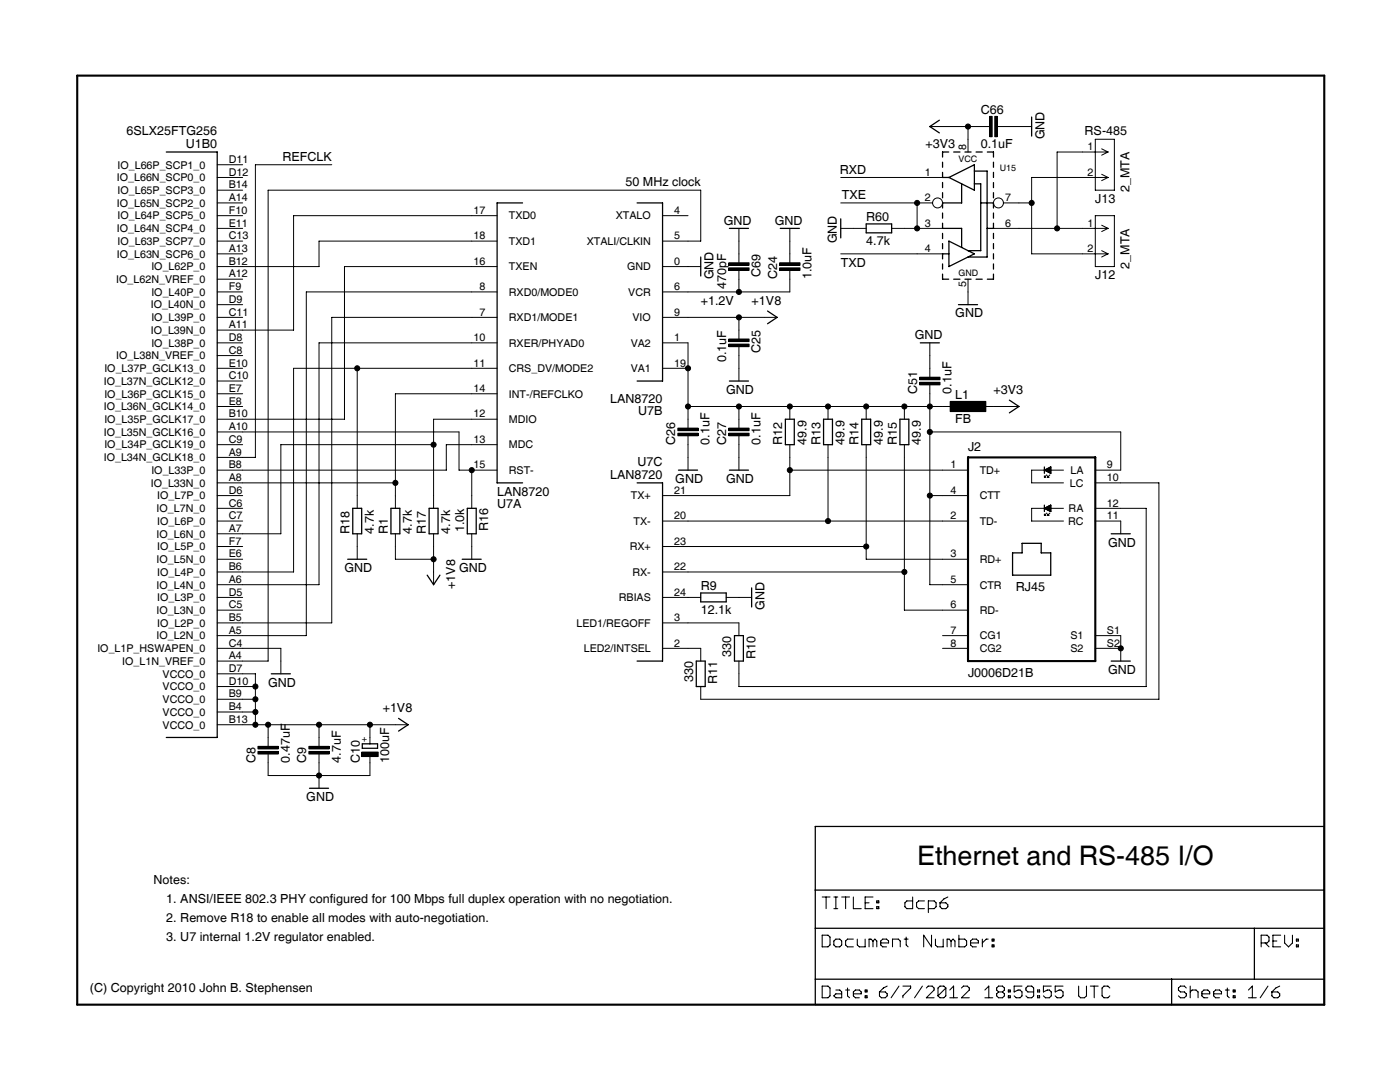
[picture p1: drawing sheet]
<svg xmlns="http://www.w3.org/2000/svg" width="279mm" height="216mm" viewBox="0 0 279 216" stroke-linecap="round" stroke-linejoin="round" font-family="sans-serif">
<path d="M15.4 15.1h248.9v185.4h-248.9zM193.2 91.3h25.4v40.6h-25.4z" fill="none" stroke="#000" stroke-width=".42"/>
<g fill="none" stroke="#000" stroke-width=".25">
<path d="M33.2 30.3h10.1v116.9h-10.1M187.5 24l-1.9 1.3 1.9 1.2M188.1 34.4v1h1.3M188.1 32.4v1M188.1 36.4v1M188.1 38.4v1.1M189.3 30.3h-1.2v1M189.4 35.4l5.1-2.5v5.1zM190.3 30.3h1.3M191.9 36.7v3.8h-3.8M192.6 30.3h1.2M194.5 36.7h1.2v13.3h-2.5"/>
<path d="M194.5 34.1h2.5v17.2h-3.8M194.8 30.3h1.2M197 30.3h1.3v1M198.3 32.4v1M198.3 34.4v1M198.3 36.4v1M198.3 38.4v1.1M205.9 23.3v3.9M104.3 40.5h-5.1v55.9h5.1M127.1 40.5h5.1v35.5h-5.1M139.8 51.3v3.8M145.6 45.6h3.8"/>
<path d="M155.7 45.6h3.8M167.8 43.7v3.8M172.9 44.7h5v1.8h-5zM188.1 44.5v1.1h3.8v3.8M188.1 40.5v1M188.1 42.5v1M188.1 46.6v1M188.1 48.6v1M188.1 52.7v1M188.1 54.7v1h1.2M189.4 48.1l5.1 2.6-5.1 2.5zM189.4 50.7h-1.3v1"/>
<path d="M190.3 55.7h1.3M192.6 55.7h1.2M194.8 55.7h1.2M195.7 40.5h2.6M198.3 44.5v1.1h-1.3M198.3 54.7v1h-1.3M198.3 40.5v1M198.3 42.5v1M198.3 46.6v1M198.3 48.6v1M198.3 50.6v1.1M198.3 52.7v1"/>
<path d="M145.6 76h3.8M153.2 62.1l1.9 1.2-1.9 1.3M183.7 68.4h3.8M191.3 60.8h3.8M201.4 79.8l1.9 1.3-1.9 1.3M127.1 96.4h5.1v35.5h-5.1M135.4 93.8h3.8M145.6 93.8h3.8M156.7 83.7h1.8v5h-1.8zM164.4 83.7h1.7v5h-1.7zM172 83.7h1.8v5h-1.8zM179.6 83.7h1.8v5h-1.8z"/>
<path d="M208.4 93.8l1.3-.6v1.2zM208.4 93.2v1.2M69.4 111.6h3.8M70.4 101.4h1.8v5.1h-1.8zM78 101.4h1.8v5.1h-1.8zM85.3 114.8l1.2 1.9 1.3-1.9M85.6 101.4h1.8v5.1h-1.8zM92.2 111.6h3.8M93.3 101.4h1.7v5.1h-1.7zM139.8 118.3h5.1v1.8h-5.1zM150 117.3v3.8M204 108.4h3.8v1.9h1.9v4.5h-7.6v-4.5h1.9z"/>
<path d="M208.4 101.4l1.3-.6v1.3zM208.4 100.8v1.3M221.8 106.5h3.8M54.1 134.5h3.9M139 131.9h1.7v5.1h-1.7zM146.6 126.8h1.8v5.1h-1.8zM221.8 131.9h3.8M61.8 157.3h3.8M72.3 148.4h3.1v.9h-3.1zM79.5 143.3l1.9 1.3-1.9 1.3M162.7 164.9h101.6v35.6h-101.6zM162.7 177.6h101.6"/>
<path d="M162.7 185.2h101.6M162.7 195.4h101.6M233.8 195.4v5.1M250.3 185.2v10.2"/>
</g>
<g fill="none" stroke="#000" stroke-width=".21">
<path d="M164.1 179h1.6M164.9 179v2.3M166.4 179h.8M166.8 179v2.3M168 179h1.5M168.8 179v2.3M170.3 179v2.3h1.6M174.2 179h-1.5v2.3h1.5M175 179.8h.4v.3h-.4zM182.1 179v2.3h-1.1l-.4-.4v-.8l.4-.3h1.1M184.5 179.8h-1.2l-.4 .3v.8l.4 .4h1.2M189.2 179l-.8 .4-.8 .7"/>
<path d="M164.1 186.6h1.1l.5 .4v1.6l-.5 .3h-1.1zM164.1 196.8h1.1l.5 .3v1.6l-.5 .4h-1.1zM166.4 187.8l.4-.4h.8l.4 .4v.8l-.4 .3h-.8l-.4-.3zM166.4 181.3h.8M166.8 197.5h.8l.4 .4v1.2h-1.2l-.4-.4 .4-.4h1.2M168.8 197.5h.7M169.1 197.1v1.6l.4 .4M170.3 198.3h1.6v-.4l-.4-.4h-.8l-.4 .4v.8l.4 .4h.8M170.3 187.4h-1.2l-.3 .4v.8l.3 .3h1.2M171.1 187.4v1.2l.4 .3h1.2v-1.5M172.7 198.7h.3v.4h-.3zM172.7 197.5h.3v.4h-.3z"/>
<path d="M172.7 180.1h.7M174.2 187.8l-.4-.4h-.4v1.5M174.2 187.8l.4-.4 .4 .4v1.1M174.2 187.8v1.1M175 180.9h.4v.4h-.4zM175.5 197.9h1.2l.4 .4v.4l-.4 .4h-.8l-.4-.4zM175.8 188.2h1.5v-.4l-.4-.4h-.7l-.4 .4v.8l.4 .3h.7M177.1 196.8l-.8 .3-.8 .8M178.1 188.9v-1.5h1.2l.4 .4v1.1M179.4 196.8l-1.6 2.3M180.2 196.8h1.5v.3l-1.5 1.6v.4M180.4 187.4h.8"/>
<path d="M180.8 187v1.6l.4 .3M184.1 196.8l-1.6 2.3M184.9 197.1l.4-.3h.7l.4 .3v.4l-1.5 1.6h1.5M185.3 181.3h1.1l.4-.4v-.8l-.4-.3h-1.1v2.3M185.9 186.6v2.3l-1.6-2.3v2.3M186.7 187.4v1.2l.4 .3h1.1v-1.5M187.6 180.1h1.2l.4 .5v.3l-.4 .4h-.8l-.4-.4zM188.8 197.1v1.6l-.4 .4h-.8l-.4-.4M188.8 197.1l-.4-.3h-.8l-.4 .3v1.6M188.8 197.1l-1.6 1.6M189.5 199.1h1.6M189.5 197.5l.8-.7v2.3"/>
<path d="M189.8 187.8l-.4-.4h-.4v1.5M189.8 187.8v1.1M189.8 187.8l.4-.4 .4 .4v1.1M191.4 186.6v2.3h1.1l.4-.3v-.8l-.4-.4h-1.1M191.9 197.1l.4-.3h.7l.4 .3v.4l-1.5 1.6h1.5M193.7 188.2h1.6v-.4l-.4-.4h-.8l-.4 .4v.8l.4 .3h.8M196 187.4v1.5M196.6 199.1h1.5M196.6 197.5l.7-.7v2.3M197.2 187.4h-.4l-.8 .8M198 188.6h.4v.3h-.4zM198 187.4h.4v.4h-.4z"/>
<path d="M199.3 197.9l-.4 .4v.4l.4 .4h.8l.3-.4v-.4l-.3-.4M199.3 197.9l-.4-.4v-.4l.4-.3h.8l.3 .3v.4l-.3 .4M199.3 197.9h.8M201.2 198.7h.4v.4h-.4zM201.2 197.5h.4v.4h-.4zM204 196.8h-1.6v1.1l.8-.4h.4l.4 .4v.8l-.4 .4h-.8l-.4-.4M206.3 197.9h-1.2l-.4-.4v-.4l.4-.3h.8l.4 .3v1.6l-.4 .4h-.8l-.4-.4M207.1 198.7h.4v.4h-.4zM207.1 197.5h.4v.4h-.4zM209.8 196.8h-1.6v1.1l.8-.4h.4l.4 .4v.8l-.4 .4h-.8l-.4-.4M212.2 196.8h-1.6v1.1l.8-.4h.4l.4 .4v.8l-.4 .4h-.8l-.4-.4M215.3 196.8v1.9l.3 .4h.8l.4-.4v-1.9"/>
<path d="M217.6 196.8h1.6M218.4 196.8v2.3M221.5 197.1l-.4-.3h-.8l-.4 .3v1.6l.4 .4h.8l.4-.4M236.7 197.1l-.3-.3h-.8l-.4 .3v.4l.4 .4h.8l.3 .4v.4l-.3 .4h-.8l-.4-.4M237.5 197.9l.4-.4h.8l.4 .4v1.2M237.5 196.8v2.3M239.9 198.3h1.5v-.4l-.4-.4h-.7l-.4 .4v.8l.4 .4h.7M242.2 198.3h1.6v-.4l-.4-.4h-.8l-.4 .4v.8l.4 .4h.8M244.5 197.5h.8M244.9 197.1v1.6l.4 .4M246.1 198.7h.4v.4h-.4zM246.1 197.5h.4v.4h-.4z"/>
<path d="M249.2 199.1h1.5M249.2 197.5l.7-.7v2.3M251.7 188.2h1.2l.4-.4v-.8l-.4-.4h-1.2v2.3M252.5 188.2l.8 .7M253 196.8l-1.5 2.3M253.8 197.9h1.2l.4 .4v.4l-.4 .4h-.8l-.4-.4zM254 187.8h.8M255.4 196.8l-.8 .3-.8 .8M255.6 186.6h-1.6v2.3h1.6M256.4 186.6v1.6l.8 .7 .7-.7v-1.6M258.7 188.6h.4v.3h-.4zM258.7 187.4h.4v.4h-.4z"/>
</g>
<g fill="none" stroke="#000" stroke-width=".2">
<path d="M43.3 38h5.1M43.3 35.4h5.1M43.3 32.9h5.1M66.2 32.9h-15.2v58.4h-7.7M167.8 35.4h20.3M185.6 25.3h11.9M193.2 25.3v5M197.5 23.2h.5v4.1h-.5zM198.5 23.2h.5v4.1h-.5zM199 25.3h6.9M218.6 27.8h3.8v10.2h-3.8zM219.9 29.7l1.2 .6"/>
<path d="M219.9 34.8l1.2 .6M221.1 35.4h-15.2v15.3h15.2M221.1 30.3h-10.1v15.3M221.1 30.3l-1.2 .7M221.1 35.4l-1.2 .6M43.3 58.3h5.1M43.3 55.7h5.1M43.3 50.7h5.1M43.3 48.1h5.1M43.3 45.6h5.1M43.3 43h5.1M43.3 40.5h5.1"/>
<path d="M99.2 58.3h-38.1v68.5h-17.8M99.2 53.2h-30.5v30.5h-25.4M99.2 43h-40.6v22.9h-15.3M99.2 48.1h-35.5v5.1h-20.4M132.2 48.1h7.6v-10.1h-86.3v93.9h-10.2M132.2 53.2h7.6M132.2 43h5.1M145.4 53.4h4.1v.6h-4.1zM145.4 52.4h4.1v.5h-4.1zM147.5 45.6v6.8M147.5 54v4.3M155.6 52.4h4.1v.5h-4.1z"/>
<path d="M155.6 53.4h4.1v.6h-4.1zM157.6 54v4.3h-25.4M157.6 45.6v6.8M167.8 50.7h20.3M167.8 45.6h5.1M167.8 40.5h18.3M177.9 45.6h10.2M183 40.5v5.1M193.2 55.7v5.1M198.3 45.6h22.8M200.2 40.5h5.7M218.6 43h3.8v10.2h-3.8z"/>
<path d="M219.9 44.9l1.2 .7M219.9 50l1.2 .7M221.1 45.6l-1.2 .6M221.1 50.7l-1.2 .6M43.3 78.6h5.1M43.3 76h5.1M43.3 73.5h5.1M43.3 71h5.1M43.3 68.4h5.1M43.3 63.3h5.1M43.3 60.8h5.1M71.3 73.5v27.9"/>
<path d="M99.2 78.6h-20.3v22.8M99.2 63.3h-33v61h-22.9M99.2 68.4h-35.5v48.3h-20.4M99.2 73.5h-40.6v40.6h-15.3M132.2 73.5h5.1M132.2 68.4h5.1v17M132.2 63.3h22.9M145.4 68.7h4.1v.5h-4.1zM145.4 67.6h4.1v.6h-4.1zM147.5 63.3v4.3M147.5 69.2v6.8M183.5 75.3h4.1v.5h-4.1z"/>
<path d="M183.5 76.3h4.1v.5h-4.1zM185.6 76.8v39.9h7.6M185.6 68.4v6.9M43.3 98.9h5.1M43.3 96.4h35.6M43.3 86.2h48.3v7.6h7.6M43.3 88.7h5.1M43.3 81.1h5.1M86.5 88.7h-30.5v17.8h-12.7M94.1 93.8v7.6M99.2 83.7h-12.7v17.7M99.2 88.7h-10.1v5.1h-45.8"/>
<path d="M135.3 85.4h4v.5h-4zM135.3 86.4h4v.6h-4zM137.3 81.1h53.3M137.3 87v6.8M145.4 85.4h4.1v.5h-4.1zM145.4 86.4h4.1v.6h-4.1zM147.5 81.1v4.3M147.5 87v6.8M157.6 88.7v10.2h-25.4M157.6 93.8h35.6M157.6 81.1v2.6M165.2 81.1v2.6"/>
<path d="M165.2 88.7v15.3M172.9 88.7v22.9h20.3M172.9 81.1v2.6M180.5 88.7v33.1h12.7M180.5 81.1v2.6M185.6 98.9h7.6M185.6 86.2h38.1v7.6h-5.1M189.6 80.1h7.1v2h-7.1zM195.7 81.1h7.6M208.4 93.8h-2.5v2.6h6.3M208.4 95.2h.3M208.4 94.9v.3"/>
<path d="M208.6 93.8l1.1-.6v1.2zM208.6 93.8h1.1M208.7 93.9h1M208.9 93.6h.8M208.9 94h.8M208.9 94.8l-.5 .4M209.1 95.2h.3M209.1 94.9v.3M209.1 93.5h.6M209.1 94.1h.6M209.3 93.4h.4M209.3 94.2h.4"/>
<path d="M209.5 93.3h.2M209.5 94.8l-.4 .4M209.5 94.4h.2M209.7 93.8h2.5M218.6 96.4h12.7v43.1h-91.5v-2.5M43.3 119.2h5.1M43.3 111.6h5.1M43.3 109.1h5.1M43.3 104h5.1M43.3 101.4h5.1M71.3 106.5v5.1M78.9 106.5v5.1h7.6"/>
<path d="M86.5 106.5v10.2M94.1 106.5v5.1M132.2 104h61M132.2 119.2h7.6M132.2 114.1h48.3M132.2 109.1h40.7M144.9 119.2h5.1M208.4 101.4h-2.5v2.6h6.3M208.4 101.4l1.3-.6v1.3zM208.4 102.6v.2M208.4 102.8h.3M208.5 101.5h1.2"/>
<path d="M208.6 101.4h1.1M208.8 101.6h.9M208.8 101.2h.9M208.9 102.4l-.5 .4M209 101.7h.7M209.1 101.1h.6M209.1 102.6v.2M209.1 102.8h.3M209.2 101.8h.5M209.3 101h.4M209.5 102h.2M209.5 100.9h.2"/>
<path d="M209.5 102.4l-.4 .4M209.7 101.4h2.5M218.6 101.4h10.1v35.6h-81.2v-5.1M218.6 104h5.1v2.5M43.3 134.5h7.7v10.1M43.3 139.5h7.7M43.3 137h7.7M43.3 129.4h12.7v5.1M43.3 121.8h5.1M132.2 129.4h7.6v2.5M132.2 124.3h15.3v2.5M188.1 129.4h5.1"/>
<path d="M188.1 126.8h5.1M218.6 129.4h5.1M218.6 126.8h5.1v5.1M43.3 144.6h7.7M43.3 142.1h7.7M51 144.6h22.8M51.5 148.9h4v.5h-4zM51.5 149.9h4v.6h-4zM53.5 144.6v4.3M53.5 150.5v4.2h20.3v-3.7M61.6 148.9h4.1v.5h-4.1zM61.6 149.9h4.1v.6h-4.1z"/>
<path d="M63.7 144.6v4.3M63.7 150.5v6.8M72.2 150.1h3.3v.9h-3.3zM73.8 144.6h7.6M73.8 144.6v3.8"/>
<circle cx="193.2" cy="25.3" r=".51"/>
<circle cx="147.5" cy="58.3" r=".51"/>
<circle cx="183" cy="40.5" r=".51"/>
<circle cx="183" cy="45.6" r=".51"/>
<circle cx="187.1" cy="40.5" r="1"/>
<circle cx="199.3" cy="40.5" r="1"/>
<circle cx="205.9" cy="40.5" r=".51"/>
<circle cx="211" cy="45.6" r=".51"/>
<circle cx="71.3" cy="73.5" r=".51"/>
<circle cx="137.3" cy="73.5" r=".51"/>
<circle cx="147.5" cy="63.3" r=".51"/>
<circle cx="78.9" cy="96.4" r=".51"/>
<circle cx="86.5" cy="88.7" r=".51"/>
<circle cx="94.2" cy="93.8" r=".51"/>
<circle cx="137.3" cy="81.1" r=".51"/>
<circle cx="147.5" cy="81.1" r=".51"/>
<circle cx="157.6" cy="81.1" r=".51"/>
<circle cx="157.6" cy="93.8" r=".51"/>
<circle cx="165.2" cy="81.1" r=".51"/>
<circle cx="172.9" cy="81.1" r=".51"/>
<circle cx="180.5" cy="81.1" r=".51"/>
<circle cx="185.6" cy="98.9" r=".51"/>
<circle cx="185.6" cy="81.1" r=".51"/>
<circle cx="185.6" cy="86.2" r=".51"/>
<circle cx="86.5" cy="111.6" r=".51"/>
<circle cx="165.2" cy="104" r=".51"/>
<circle cx="172.9" cy="109.1" r=".51"/>
<circle cx="180.5" cy="114.1" r=".51"/>
<circle cx="51" cy="139.5" r=".51"/>
<circle cx="51" cy="137" r=".51"/>
<circle cx="223.7" cy="129.4" r=".51"/>
<circle cx="51" cy="142.1" r=".51"/>
<circle cx="51" cy="144.6" r=".51"/>
<circle cx="53.5" cy="144.6" r=".51"/>
<circle cx="63.7" cy="154.7" r=".51"/>
<circle cx="63.7" cy="144.6" r=".51"/>
<circle cx="73.8" cy="144.6" r=".51"/>
</g>
<g fill="#000">
<path d="M197.5 23.2h.5v4.1h-.5zM198.5 23.2h.5v4.1h-.5zM145.4 53.4h4.1v.6h-4.1zM145.4 52.4h4.1v.5h-4.1zM155.6 52.4h4.1v.5h-4.1zM155.6 53.4h4.1v.6h-4.1zM145.4 68.7h4.1v.5h-4.1zM145.4 67.6h4.1v.6h-4.1zM183.5 75.3h4.1v.5h-4.1zM183.5 76.3h4.1v.5h-4.1zM135.3 85.4h4v.5h-4zM135.3 86.4h4v.6h-4z"/>
<path d="M145.4 85.4h4.1v.5h-4.1zM145.4 86.4h4.1v.6h-4.1zM189.6 80.1h7.1v2h-7.1zM51.5 148.9h4v.5h-4zM51.5 149.9h4v.6h-4zM61.6 148.9h4.1v.5h-4.1zM61.6 149.9h4.1v.6h-4.1zM72.2 150.1h3.3v.9h-3.3z"/>
</g>
<g fill="#000">
<circle cx="193.2" cy="25.3" r=".51"/>
<circle cx="147.5" cy="58.3" r=".51"/>
<circle cx="183" cy="40.5" r=".51"/>
<circle cx="183" cy="45.6" r=".51"/>
<circle cx="205.9" cy="40.5" r=".51"/>
<circle cx="211" cy="45.6" r=".51"/>
<circle cx="71.3" cy="73.5" r=".51"/>
<circle cx="137.3" cy="73.5" r=".51"/>
<circle cx="147.5" cy="63.3" r=".51"/>
<circle cx="78.9" cy="96.4" r=".51"/>
<circle cx="86.5" cy="88.7" r=".51"/>
<circle cx="94.2" cy="93.8" r=".51"/>
<circle cx="137.3" cy="81.1" r=".51"/>
<circle cx="147.5" cy="81.1" r=".51"/>
<circle cx="157.6" cy="81.1" r=".51"/>
<circle cx="157.6" cy="93.8" r=".51"/>
<circle cx="165.2" cy="81.1" r=".51"/>
<circle cx="172.9" cy="81.1" r=".51"/>
<circle cx="180.5" cy="81.1" r=".51"/>
<circle cx="185.6" cy="98.9" r=".51"/>
<circle cx="185.6" cy="81.1" r=".51"/>
<circle cx="185.6" cy="86.2" r=".51"/>
<circle cx="86.5" cy="111.6" r=".51"/>
<circle cx="165.2" cy="104" r=".51"/>
<circle cx="172.9" cy="109.1" r=".51"/>
<circle cx="180.5" cy="114.1" r=".51"/>
<circle cx="51" cy="139.5" r=".51"/>
<circle cx="51" cy="137" r=".51"/>
<circle cx="223.7" cy="129.4" r=".51"/>
<circle cx="51" cy="142.1" r=".51"/>
<circle cx="51" cy="144.6" r=".51"/>
<circle cx="53.5" cy="144.6" r=".51"/>
<circle cx="63.7" cy="154.7" r=".51"/>
<circle cx="63.7" cy="144.6" r=".51"/>
<circle cx="73.8" cy="144.6" r=".51"/>
</g>
<text font-size="5.4" x="183" y="172.5">Ethernet and RS-485 I/O</text>
<g font-size="2.5">
<text x="195.7" y="22.7">C66</text>
<text x="25.2" y="27">6SLX25FTG256</text>
<text x="37.1" y="29.6">U1B0</text>
<text x="184.7" y="29.6">+3V3</text>
<text x="195.7" y="29.6">0.1uF</text>
<text x="208.4" y="27.8" transform="rotate(-90 208.4 27.8)">GND</text>
<text x="216.5" y="27">RS-485</text>
<text x="56.3" y="32.1">REFCLK</text>
<text x="167.6" y="34.6">RXD</text>
<text x="124.8" y="37.2">50 MHz clock</text>
<text x="168" y="39.7">TXE</text>
<text x="218.6" y="40.5">J13</text>
<text x="225.4" y="38.4" transform="rotate(-90 225.4 38.4)">2_MTA</text>
<text x="144.5" y="44.8">GND</text>
<text x="154.6" y="44.8">GND</text>
<text x="172.9" y="44">R60</text>
<text x="167" y="48.6" transform="rotate(-90 167 48.6)">GND</text>
<text x="167.8" y="53.2">TXD</text>
<text x="172.9" y="48.9">4.7k</text>
<text x="225.4" y="53.6" transform="rotate(-90 225.4 53.6)">2_MTA</text>
<text x="142.4" y="55.7" transform="rotate(-90 142.4 55.7)">GND</text>
<text x="144.9" y="57.8" transform="rotate(-90 144.9 57.8)">470pF</text>
<text x="151.8" y="55.2" transform="rotate(-90 151.8 55.2)">C69</text>
<text x="155.1" y="55.7" transform="rotate(-90 155.1 55.7)">C24</text>
<text x="161.9" y="55.7" transform="rotate(-90 161.9 55.7)">1.0uF</text>
<text x="218.6" y="55.7">J12</text>
<text x="139.8" y="60.8">+1.2V</text>
<text x="150" y="60.8">+1V8</text>
<text x="190.6" y="63.3">GND</text>
<text x="151.8" y="70.5" transform="rotate(-90 151.8 70.5)">C25</text>
<text x="182.6" y="67.6">GND</text>
<text x="144.9" y="72.3" transform="rotate(-90 144.9 72.3)">0.1uF</text>
<text x="121.8" y="80.3">LAN8720</text>
<text x="127.4" y="82.9">U7B</text>
<text x="144.9" y="78.6">GND</text>
<text x="183" y="78.6" transform="rotate(-90 183 78.6)">C51</text>
<text x="189.9" y="78.6" transform="rotate(-90 189.9 78.6)">0.1uF</text>
<text x="190.6" y="79.6">L1</text>
<text x="198.3" y="78.6">+3V3</text>
<text x="134.8" y="88.7" transform="rotate(-90 134.8 88.7)">C26</text>
<text x="141.6" y="88.7" transform="rotate(-90 141.6 88.7)">0.1uF</text>
<text x="144.9" y="88.7" transform="rotate(-90 144.9 88.7)">C27</text>
<text x="151.8" y="88.7" transform="rotate(-90 151.8 88.7)">0.1uF</text>
<text x="156.1" y="88.7" transform="rotate(-90 156.1 88.7)">R12</text>
<text x="160.9" y="88.7" transform="rotate(-90 160.9 88.7)">49.9</text>
<text x="163.7" y="88.7" transform="rotate(-90 163.7 88.7)">R13</text>
<text x="168.6" y="88.7" transform="rotate(-90 168.6 88.7)">49.9</text>
<text x="171.3" y="88.7" transform="rotate(-90 171.3 88.7)">R14</text>
<text x="176.2" y="88.7" transform="rotate(-90 176.2 88.7)">49.9</text>
<text x="179" y="88.7" transform="rotate(-90 179 88.7)">R15</text>
<text x="183.8" y="88.7" transform="rotate(-90 183.8 88.7)">49.9</text>
<text x="190.6" y="84.4">FB</text>
<text x="121.8" y="95.6">LAN8720</text>
<text x="127.2" y="93">U7C</text>
<text x="193.2" y="90">J2</text>
<text x="99.2" y="101.4">U7A</text>
<text x="99.2" y="98.9">LAN8720</text>
<text x="134.8" y="96.4">GND</text>
<text x="144.9" y="96.4">GND</text>
<text x="69.8" y="106.5" transform="rotate(-90 69.8 106.5)">R18</text>
<text x="74.6" y="106.5" transform="rotate(-90 74.6 106.5)">4.7k</text>
<text x="77.4" y="106.5" transform="rotate(-90 77.4 106.5)">R1</text>
<text x="82.2" y="106.5" transform="rotate(-90 82.2 106.5)">4.7k</text>
<text x="85" y="106.5" transform="rotate(-90 85 106.5)">R17</text>
<text x="89.8" y="106.5" transform="rotate(-90 89.8 106.5)">4.7k</text>
<text x="92.6" y="106.2" transform="rotate(-90 92.6 106.2)">1.0k</text>
<text x="97.5" y="106" transform="rotate(-90 97.5 106)">R16</text>
<text x="221.1" y="109.1">GND</text>
<text x="68.7" y="114.1">GND</text>
<text x="90.8" y="117.5" transform="rotate(-90 90.8 117.5)">+1V8</text>
<text x="91.6" y="114.1">GND</text>
<text x="139.8" y="117.7">R9</text>
<text x="202.7" y="117.9">RJ45</text>
<text x="139.8" y="122.5">12.1k</text>
<text x="152.5" y="121.8" transform="rotate(-90 152.5 121.8)">GND</text>
<text x="145.9" y="131" transform="rotate(-90 145.9 131)">330</text>
<text x="150.8" y="131.4" transform="rotate(-90 150.8 131.4)">R10</text>
<text x="53.5" y="137">GND</text>
<text x="138.3" y="136.1" transform="rotate(-90 138.3 136.1)">330</text>
<text x="143.2" y="136.5" transform="rotate(-90 143.2 136.5)">R11</text>
<text x="193.2" y="135.1">J0006D21B</text>
<text x="221.1" y="134.5">GND</text>
<text x="76.4" y="142.1">+1V8</text>
<text x="51" y="152.2" transform="rotate(-90 51 152.2)">C8</text>
<text x="57.8" y="152.2" transform="rotate(-90 57.8 152.2)">0.47uF</text>
<text x="61.1" y="152.2" transform="rotate(-90 61.1 152.2)">C9</text>
<text x="68" y="152.2" transform="rotate(-90 68 152.2)">4.7uF</text>
<text x="71.8" y="152.2" transform="rotate(-90 71.8 152.2)">C10</text>
<text x="77.6" y="152.2" transform="rotate(-90 77.6 152.2)">100uF</text>
<text x="61.1" y="159.8">GND</text>
<text x="30.6" y="176.3">Notes:</text>
<text x="33.2" y="180.1">1. ANSI/IEEE 802.3 PHY configured for 100 Mbps full duplex operation with no negotiation.</text>
<text x="33.2" y="184">2. Remove R18 to enable all modes with auto-negotiation.</text>
<text x="33.2" y="187.8">3. U7 internal 1.2V regulator enabled.</text>
<text x="17.9" y="197.9">(C) Copyright 2010 John B. Stephensen</text>
</g>
<g font-size="2.1">
<text x="192.8" y="30" transform="rotate(-90 192.8 30)">8</text>
<text x="217" y="30">1</text>
<text x="23.5" y="33.6">IO_L66P_SCP1_0</text>
<text x="45.7" y="35">D12</text>
<text x="45.7" y="32.5">D11</text>
<text x="184.6" y="35.1">1</text>
<text x="217" y="35.1">2</text>
<text x="23.3" y="41.2">IO_L65N_SCP2_0</text>
<text x="23.3" y="36.2">IO_L66N_SCP0_0</text>
<text x="23.5" y="38.7">IO_L65P_SCP3_0</text>
<text x="45.7" y="40.1">A14</text>
<text x="45.7" y="37.6">B14</text>
<text x="184.6" y="40.1">2</text>
<text x="200.6" y="40.1">7</text>
<text x="23.3" y="46.3">IO_L64N_SCP4_0</text>
<text x="23.5" y="43.8">IO_L64P_SCP5_0</text>
<text x="45.7" y="47.7">C13</text>
<text x="45.7" y="45.2">E11</text>
<text x="45.7" y="42.7">F10</text>
<text x="94.5" y="47.8">18</text>
<text x="94.5" y="42.7">17</text>
<text x="101.6" y="43.8">TXD0</text>
<text x="122.9" y="43.8">XTALO</text>
<text x="134.6" y="42.7">4</text>
<text x="134.6" y="47.8">5</text>
<text x="184.6" y="45.2">3</text>
<text x="200.6" y="45.2">6</text>
<text x="217" y="45.2">1</text>
<text x="23.3" y="51.4">IO_L63N_SCP6_0</text>
<text x="23.5" y="48.9">IO_L63P_SCP7_0</text>
<text x="30.2" y="53.9">IO_L62P_0</text>
<text x="45.7" y="52.8">B12</text>
<text x="45.7" y="50.3">A13</text>
<text x="94.5" y="52.8">16</text>
<text x="101.6" y="54">TXEN</text>
<text x="101.6" y="48.9">TXD1</text>
<text x="117.1" y="48.9">XTALI/CLKIN</text>
<text x="125.1" y="54">GND</text>
<text x="134.6" y="52.8">0</text>
<text x="184.6" y="50.3">4</text>
<text x="217" y="50.3">2</text>
<text x="23.2" y="56.5">IO_L62N_VREF_0</text>
<text x="30.2" y="59">IO_L40P_0</text>
<text x="45.7" y="57.9">F9</text>
<text x="45.7" y="55.4">A12</text>
<text x="95.7" y="57.9">8</text>
<text x="101.6" y="59">RXD0/MODE0</text>
<text x="125.4" y="59">VCR</text>
<text x="134.6" y="57.9">6</text>
<text x="192.8" y="57.3" transform="rotate(-90 192.8 57.3)">5</text>
<text x="30.1" y="61.5">IO_L40N_0</text>
<text x="30.2" y="64.1">IO_L39P_0</text>
<text x="45.7" y="65.5">A11</text>
<text x="45.7" y="63">C11</text>
<text x="45.7" y="60.4">D9</text>
<text x="95.7" y="63">7</text>
<text x="101.6" y="64.1">RXD1/MODE1</text>
<text x="126.2" y="64.1">VIO</text>
<text x="134.6" y="63">9</text>
<text x="23.2" y="71.7">IO_L38N_VREF_0</text>
<text x="30.1" y="66.6">IO_L39N_0</text>
<text x="30.2" y="69.2">IO_L38P_0</text>
<text x="45.7" y="70.6">C8</text>
<text x="45.7" y="68.1">D8</text>
<text x="94.5" y="68.1">10</text>
<text x="101.6" y="69.2">RXER/PHYAD0</text>
<text x="125.9" y="69.2">VA2</text>
<text x="134.6" y="68.1">1</text>
<text x="20.7" y="76.8">IO_L37N_GCLK12_0</text>
<text x="20.8" y="74.2">IO_L37P_GCLK13_0</text>
<text x="45.7" y="75.7">C10</text>
<text x="45.7" y="73.1">E10</text>
<text x="94.5" y="73.2">11</text>
<text x="101.6" y="74.3">CRS_DV/MODE2</text>
<text x="125.9" y="74.3">VA1</text>
<text x="134.6" y="73.2">19</text>
<text x="20.7" y="81.9">IO_L36N_GCLK14_0</text>
<text x="20.8" y="79.3">IO_L36P_GCLK15_0</text>
<text x="45.7" y="83.3">B10</text>
<text x="45.7" y="80.7">E8</text>
<text x="45.7" y="78.2">E7</text>
<text x="94.5" y="78.2">14</text>
<text x="94.5" y="83.3">12</text>
<text x="101.6" y="79.3">INT-/REFCLKO</text>
<text x="20.7" y="87">IO_L35N_GCLK16_0</text>
<text x="20.8" y="89.5">IO_L34P_GCLK19_0</text>
<text x="20.8" y="84.4">IO_L35P_GCLK17_0</text>
<text x="45.7" y="88.4">C9</text>
<text x="45.7" y="85.8">A10</text>
<text x="94.5" y="88.4">13</text>
<text x="101.6" y="84.4">MDIO</text>
<text x="101.6" y="89.5">MDC</text>
<text x="20.7" y="92">IO_L34N_GCLK18_0</text>
<text x="30.2" y="94.6">IO_L33P_0</text>
<text x="45.7" y="96">A8</text>
<text x="45.7" y="93.4">B8</text>
<text x="45.7" y="90.9">A9</text>
<text x="94.5" y="93.4">15</text>
<text x="101.6" y="94.6">RST-</text>
<text x="189.7" y="93.5">1</text>
<text x="195.5" y="94.6">TD+</text>
<text x="213.6" y="94.6">LA</text>
<text x="220.9" y="93.5">9</text>
<text x="220.9" y="96">10</text>
<text x="30.1" y="97.1">IO_L33N_0</text>
<text x="31.4" y="99.7">IO_L7P_0</text>
<text x="45.7" y="101.1">C6</text>
<text x="45.7" y="98.5">D6</text>
<text x="125.9" y="99.7">TX+</text>
<text x="134.6" y="98.5">21</text>
<text x="189.7" y="98.5">4</text>
<text x="195.5" y="99.7">CTT</text>
<text x="213.5" y="97.1">LC</text>
<text x="220.9" y="101.1">12</text>
<text x="31.3" y="107.3">IO_L6N_0</text>
<text x="31.3" y="102.2">IO_L7N_0</text>
<text x="31.4" y="104.7">IO_L6P_0</text>
<text x="45.7" y="106.1">A7</text>
<text x="45.7" y="103.6">C7</text>
<text x="126.4" y="104.7">TX-</text>
<text x="134.6" y="103.6">20</text>
<text x="189.7" y="103.6">2</text>
<text x="195.5" y="104.7">TD-</text>
<text x="213.1" y="104.7">RC</text>
<text x="213.3" y="102.2">RA</text>
<text x="220.9" y="103.6">11</text>
<text x="31.3" y="112.4">IO_L5N_0</text>
<text x="31.4" y="109.8">IO_L5P_0</text>
<text x="45.7" y="113.8">B6</text>
<text x="45.7" y="111.2">E6</text>
<text x="45.7" y="108.7">F7</text>
<text x="125.7" y="109.8">RX+</text>
<text x="134.6" y="108.7">23</text>
<text x="134.6" y="113.8">22</text>
<text x="189.7" y="111.2">3</text>
<text x="195.5" y="112.4">RD+</text>
<text x="31.3" y="117.4">IO_L4N_0</text>
<text x="31.4" y="120">IO_L3P_0</text>
<text x="31.4" y="114.9">IO_L4P_0</text>
<text x="45.7" y="118.9">D5</text>
<text x="45.7" y="116.3">A6</text>
<text x="123.5" y="120">RBIAS</text>
<text x="126.2" y="114.9">RX-</text>
<text x="134.6" y="118.9">24</text>
<text x="189.7" y="116.3">5</text>
<text x="195.5" y="117.4">CTR</text>
<text x="31.3" y="122.5">IO_L3N_0</text>
<text x="31.4" y="125.1">IO_L2P_0</text>
<text x="45.7" y="123.9">B5</text>
<text x="45.7" y="121.4">C5</text>
<text x="115" y="125.1">LED1/REGOFF</text>
<text x="134.6" y="123.9">3</text>
<text x="189.7" y="121.4">6</text>
<text x="195.5" y="122.5">RD-</text>
<text x="19.4" y="130.1">IO_L1P_HSWAPEN_0</text>
<text x="31.3" y="127.6">IO_L2N_0</text>
<text x="45.7" y="131.6">A4</text>
<text x="45.7" y="129">C4</text>
<text x="45.7" y="126.5">A5</text>
<text x="116.5" y="130.1">LED2/INTSEL</text>
<text x="134.6" y="129">2</text>
<text x="189.7" y="126.5">7</text>
<text x="189.7" y="129">8</text>
<text x="195.5" y="127.6">CG1</text>
<text x="195.5" y="130.1">CG2</text>
<text x="213.6" y="127.6">S1</text>
<text x="213.6" y="130.1">S2</text>
<text x="220.9" y="126.5">S1</text>
<text x="220.9" y="129">S2</text>
<text x="24.4" y="132.7">IO_L1N_VREF_0</text>
<text x="32.4" y="137.8">VCCO_0</text>
<text x="32.4" y="135.2">VCCO_0</text>
<text x="45.7" y="136.6">D10</text>
<text x="45.7" y="134.1">D7</text>
<text x="32.4" y="142.8">VCCO_0</text>
<text x="32.4" y="140.3">VCCO_0</text>
<text x="45.7" y="141.7">B4</text>
<text x="45.7" y="139.2">B9</text>
<text x="32.4" y="145.4">VCCO_0</text>
<text x="45.7" y="144.3">B13</text>
</g>
<g font-size="1.8">
<text x="191.3" y="32.2">VCC</text>
<text x="199.5" y="34.1">U15</text>
<text x="191.3" y="55.1">GND</text>
<text x="73.2" y="148" transform="rotate(-90 73.2 148)">+</text>
</g>
</svg>
